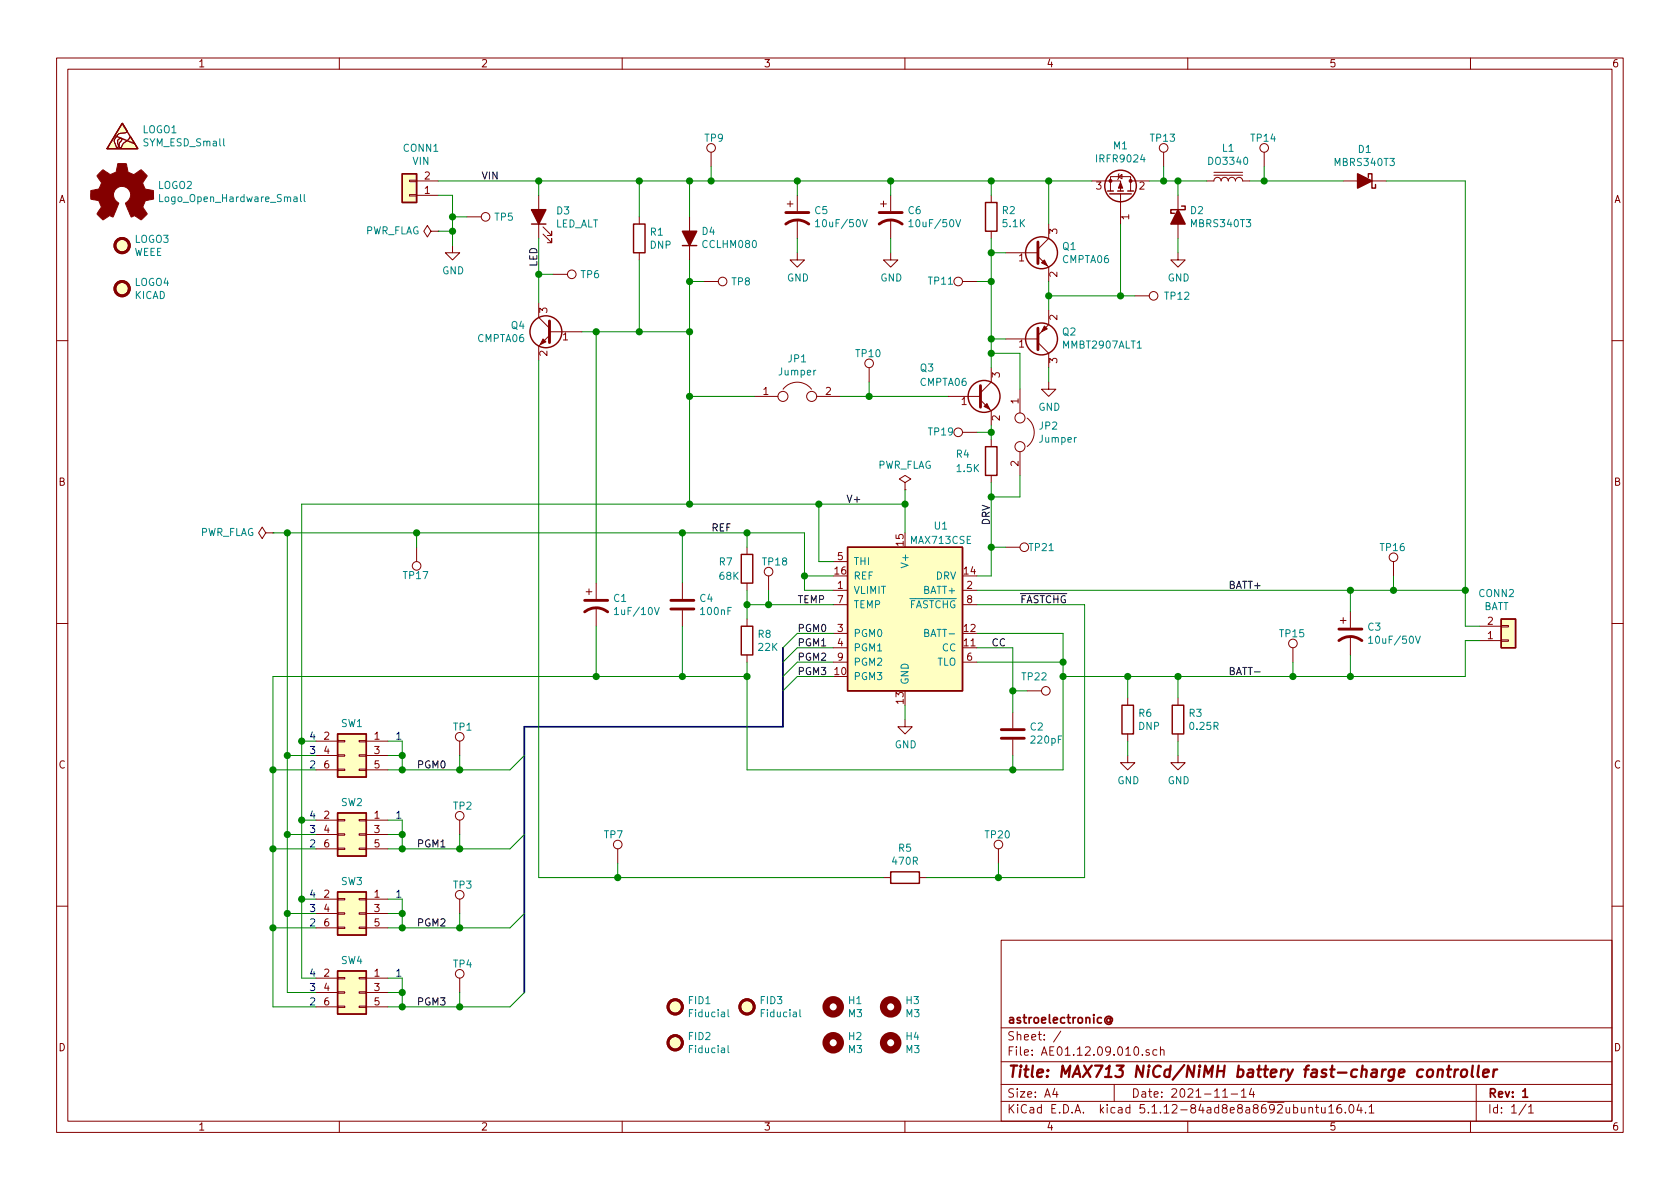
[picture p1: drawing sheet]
<svg xmlns="http://www.w3.org/2000/svg" width="297mm" height="210mm" viewBox="0 0 297 210" stroke-linecap="round" stroke-linejoin="round" font-family="sans-serif">
<g fill="none" stroke="#840000" stroke-width=".18">
<path d="M10 10.3h277v189.9h-277zM12 12.2h273v186.1h-273zM60 10.3v1.9M110 10.3v1.9M160 10.3v1.9M210 10.3v1.9M260 10.3v1.9M21.6 21.8l.9 1.4-.3 .3h-.6a1.49 1.49 0 0 0-1.3 1.1l-.1 .5 .5 1 .2-.1-.1-1.1 .2-.3a.31 .31 0 0 1 .5-.1 .31 .31 0 0 1-.2 .5 .92 .92 0 0 0-.2 1.1 .44 .44 0 0 0 .6-.5l1-.9 .4-.6 1.2 2.2h-5.4zM72.4 31.9h1.3v.2h-1.3zM72.4 34.4h1.3v.3h-1.3zM73.7 32h3.8M73.7 34.5h3.8"/>
<path d="M82.5 38.3h2.6M95.2 34.5v7.7M113 38.3v1.3M121.9 38.3v7.7M125.7 26.9v2.6M139.2 36.1h1M139.7 35.6v1M141 34.5v2.8M141 38.9v3.3M155.7 36.1h1M156.2 35.6v1M157.5 34.5v2.8"/>
<path d="M157.5 38.9v3.3M175.3 34.5v1.3M185.4 39.6v2.6l-1.9 1.9M193 32h5.1v1.8M196.3 33.8v-2.6h3.6v2.6M197.7 31.2l.7-.3v.7zM197.9 30.7l-.2 .2v.7l-.1 .1M198.1 34.3v5.3M199.9 32h3.3M205.7 26.9v2.6M208.3 34.5v7.7M213.4 32h1.2a.63 .63 0 0 1 .7-.6 .63 .63 0 0 1 .6 .6 .63 .63 0 0 1 .6-.6 .63 .63 0 0 1 .7 .6 .63 .63 0 0 1 .6-.6 .63 .63 0 0 1 .6 .6 .63 .63 0 0 1 .7-.6 .63 .63 0 0 1 .6 .6h1.3"/>
<path d="M214.6 31h5.1M214.6 30.5h5.1M223.5 26.9v2.6M237.5 32h7.6M76.2 40.9l-.6-1-.7 1 .7 1 .6-1h1.3M77.5 40.9h.1M80 43.4v1.3h1.3l-1.3 1.3-1.3-1.3h1.3M95.2 53.6v2.5l2 1.9M96 41.4l1.5 1.5v-.7v.7h-.7M96 40.1l1.5 1.6v-.8v.8h-.7M97.2 59.3l-2 1.9v2.5M97.2 58.7h5.7"/>
<path d="M97.8 48.5h2.5M113 44.7v1.3M124.5 49.8h2.5M141 44.7v1.3h1.2l-1.2 1.2-1.3-1.2h1.3M157.5 44.7v1.3h1.2l-1.2 1.2-1.3-1.2h1.3M170.2 49.8h2.5M175.3 40.9v1.3M177.8 59.9h5.7M177.8 44.7h5.7M183.5 45.3l1.9 1.9v2.6M185.4 54.9v2.5l-1.9 1.9M200.7 52.3h2.5"/>
<path d="M208.3 44.7v1.3h1.2l-1.2 1.2-1.3-1.2h1.3M10 60.2h2M133.3 70.1h4.2M138.5 68.8a3.2 3.2 0 0 1 5 0M144.4 70.1h4.2M153.7 65v2.6M167.6 70.1h5.8M170.2 76.4h2.5M173.4 70.7l1.9 1.9v2.6M175.3 65v2.6l-1.9 1.9M175.3 77.7v1.3M180.3 68.8v4.2"/>
<path d="M180.3 79.9v4.2M181.6 73.9a3.2 3.2 0 0 1 0 5.1M183.5 60.6l1.9 1.9v2.5M185.4 67.6v1.2h1.3l-1.3 1.3-1.3-1.3h1.3M285 60.2h2M47 94.2l-.6-1-.7 1 .7 1 .6-1h1.3M48.3 94.2h.1M73.7 96.8v2.5M132.1 96.8v1.2M147.3 99.3h2.6M160 85.3l1-.6-1-.6-1 .6 1 .6v1.3M160 86.6h.1"/>
<path d="M175.3 84.1v1.2M177.8 96.8h2.5M246.4 99.3v2.5M10 110.3h2M103.6 104.6h1M104.1 104.1v1.1M105.4 103.1v2.8M105.4 107.4v3.3M120.6 103.1v2.8M120.6 107.9v2.8M132.1 103.1v1.3M132.1 109.5v1.2"/>
<path d="M132.1 115.8v1.3M135.9 101.8v2.6M147.3 104.4h2.6M147.3 112h2.6M147.3 114.5h2.6M147.3 117.1h2.6M147.3 106.9h2.6M170.2 104.4h2.5M170.2 117.1h2.5M170.2 106.9h2.5M228.6 114.5v2.6M237 109.7h1"/>
<path d="M237.5 109.2v1M238.8 108.2v2.8M238.8 112.5v3.3M261.6 113.3h3.8M261.6 110.7h3.8M265.4 110.6h1.3v.3h-1.3zM265.4 113.2h1.3v.2h-1.3zM285 110.3h2M55.9 131.1h3.8M55.9 133.6h3.8M55.9 136.1h3.8M59.7 136h1.3v.3h-1.3z"/>
<path d="M59.7 130.9h1.3v.3h-1.3zM59.7 133.5h1.3v.2h-1.3zM63.5 136h1.3v.3h-1.3zM63.5 130.9h1.3v.3h-1.3zM63.5 133.5h1.3v.2h-1.3zM64.8 131.1h3.8M64.8 133.6h3.8M64.8 136.1h3.8M81.3 131.1v2.5M160 127.2v1.3h1.3l-1.3 1.3-1.3-1.3h1.3M179.1 126v2.8M179.1 130.8v2.8"/>
<path d="M181.6 122.2h2.5M199.4 133.6v1.3h1.3l-1.3 1.2-1.3-1.2h1.3M199.4 123.4v1.3M199.4 129.8v1.3M208.3 133.6v1.3h1.2l-1.2 1.2-1.3-1.2h1.3M208.3 123.4v1.3M208.3 129.8v1.3M55.9 145h3.8M55.9 147.6h3.8M55.9 150.1h3.8M55.9 159h3.8M59.7 150h1.3v.2h-1.3z"/>
<path d="M59.7 144.9h1.3v.3h-1.3zM59.7 147.4h1.3v.3h-1.3zM59.7 158.9h1.3v.2h-1.3zM63.5 150h1.3v.2h-1.3zM63.5 144.9h1.3v.3h-1.3zM63.5 147.4h1.3v.3h-1.3zM63.5 158.9h1.3v.2h-1.3zM64.8 145h3.8M64.8 147.6h3.8M64.8 150.1h3.8M64.8 159h3.8M81.3 145v2.6"/>
<path d="M81.3 159v2.5M109.2 150.1v2.5M156.2 155.2h1.3M162.6 155.2h1.2M176.5 150.1v2.5M10 160.2h2M55.9 161.5h3.8M55.9 164.1h3.8M55.9 173h3.8M55.9 175.5h3.8M55.9 178h3.8M59.7 164h1.3v.2h-1.3z"/>
<path d="M59.7 161.4h1.3v.3h-1.3zM59.7 177.9h1.3v.3h-1.3zM59.7 172.8h1.3v.3h-1.3zM59.7 175.4h1.3v.2h-1.3zM63.5 164h1.3v.2h-1.3zM63.5 161.4h1.3v.3h-1.3zM63.5 177.9h1.3v.3h-1.3zM63.5 172.8h1.3v.3h-1.3zM63.5 175.4h1.3v.2h-1.3zM64.8 161.5h3.8M64.8 164.1h3.8M64.8 173h3.8"/>
<path d="M64.8 175.5h3.8M64.8 178h3.8M81.3 173v2.5M177 166.3h108v32h-108zM285 160.2h2M60 198.3v1.9M110 198.3v1.9M160 198.3v1.9M177 194.8h108M177 191.8h108M177 187.8h108M177 181.8h108"/>
<path d="M186.5 192.5l-.4 1h1M186.8 193v1M187.6 182.3l-1.3 2M197 191.8v3M202 186.5v.1M203.2 185.7l-.4-.1-.2 .2 .1 .2 .5 .2v.3h-.6M204.5 185.7l-.4-.1-.3 .3 .2 .6h.5M205.2 185.7l.2-.1 .4 .1v.9M205.2 185.1v1.5M210 198.3v1.9M216.2 194h.8M217.7 193.5h1.1"/>
<path d="M219.5 193l.4-.5v1.5M219.5 194h.8M221.3 192.5l-.4 1h.9M221.6 193v1M231.4 196l.2-.2 .4 .1 .1 .9M231.4 195.8v1M232.6 195.8h.5M232.8 195.3v1.3l.3 .2M233.7 195.8v.8a.37 .37 0 0 0 .6 .1M234.3 195.8v1M234.9 195.8l.5-.5v1.5M234.9 196.8h.9"/>
<path d="M237.1 195.3a.59 .59 0 0 0-.7 .7v.5l.1 .2 .4 .1 .3-.1v-.5l-.1-.2-.4-.1-.3 .3M237.9 196.7v.1M238.7 195.5l.2-.2a.8 .8 0 0 1 .5 .8 .8 .8 0 0 1-.5 .7l-.2-.1-.2-.4zM240.3 195.2l-.4 1.1h1M240.6 195.8v1M241.4 196.7v.1M242.1 195.8l.4-.5v1.5M242.1 196.8h.8M260 198.3v1.9M261 191.8v6.5M269.8 195.2l-1.2 2M270.3 195.8l.4-.5v1.5"/>
<path d="M270.3 196.8h.8"/>
<circle cx="85.9" cy="38.3" r=".76"/>
<circle cx="125.7" cy="26.2" r=".76"/>
<circle cx="205.7" cy="26.2" r=".76"/>
<circle cx="223.5" cy="26.2" r=".76"/>
<circle cx="101.1" cy="48.5" r=".76"/>
<circle cx="127.8" cy="49.8" r=".76"/>
<circle cx="169.4" cy="49.8" r=".76"/>
<circle cx="204" cy="52.3" r=".76"/>
<circle cx="138.4" cy="70.1" r=".89"/>
<circle cx="143.5" cy="70.1" r=".89"/>
<circle cx="153.7" cy="64.3" r=".76"/>
<circle cx="169.4" cy="76.4" r=".76"/>
<circle cx="180.3" cy="79" r=".89"/>
<circle cx="180.3" cy="73.9" r=".89"/>
<circle cx="181.1" cy="96.8" r=".76"/>
<circle cx="246.4" cy="98.5" r=".76"/>
<circle cx="73.7" cy="100.1" r=".76"/>
<circle cx="135.9" cy="101.1" r=".76"/>
<circle cx="228.6" cy="113.8" r=".76"/>
<circle cx="81.3" cy="130.3" r=".76"/>
<circle cx="184.9" cy="122.2" r=".76"/>
<circle cx="81.3" cy="158.2" r=".76"/>
<circle cx="81.3" cy="144.3" r=".76"/>
<circle cx="109.2" cy="149.3" r=".76"/>
<circle cx="176.5" cy="149.3" r=".76"/>
<circle cx="81.3" cy="172.2" r=".76"/>
</g>
<path d="M196.3 180.2a.36 .36 0 0 0-.5 0 .36 .36 0 0 0 0 .5 .36 .36 0 0 0 .5-.1M196.3 180.1l.1 .6a.58 .58 0 0 0 .2-.8 .58 .58 0 0 0-.9-.1 .71 .71 0 0 0-.3 1 .71 .71 0 0 0 1.1 .1M269.2 193l.5-.5v1.5M269.2 194h.9" fill="none" stroke="#840000" stroke-width=".3"/>
<g fill="none" stroke="#840000" stroke-width=".41">
<path d="M252.5 189.3a.53 .53 0 0 1 .5-.2 .53 .53 0 0 1 .4 .4l-.1 .6a.54 .54 0 0 1-.5 .4 .54 .54 0 0 1-.5-.4zM254.3 189.3a.5 .5 0 0 1 .8 .1l-.1 1M254.3 189.1l-.2 1.3M255.8 189.1h.8M256.2 188.4l-.2 1.8 .1 .1 .3 .1M257.3 189.1l-.2 1.3M257.8 189.1a.54 .54 0 0 0-.6 .4M258.5 189.3a.53 .53 0 0 1 .5-.2 .53 .53 0 0 1 .4 .4l-.1 .6a.54 .54 0 0 1-.5 .4 .54 .54 0 0 1-.5-.4zM260.4 188.4l-.2 1.8 .3 .2M261.5 188.4l-.3 1.8 .3 .2M262.3 189.8l.9-.2v-.4l-.6-.1-.3 .3v.9l.2 .1 .5-.1M264.1 189.1l-.1 1.3"/>
<path d="M264.7 189.1a.5 .5 0 0 0-.6 .4"/>
</g>
<g fill="#ffffc2" stroke="#ffffc2" stroke-width=".18">
<path d="M265.4 109.5h2.6v5h-2.6z"/>
<path d="M59.7 129.8h5.1v7.6h-5.1z"/>
<path d="M59.7 143.8h5.1v7.6h-5.1z"/>
<path d="M59.7 157.7h5.1v7.6h-5.1z"/>
<path d="M59.7 171.7h5.1v7.6h-5.1z"/>
<path d="M71.1 30.7h2.6v5.1h-2.6z"/>
<path d="M149.9 96.8h20.3v25.4h-20.3z"/>
<path d="M21.6 21.8l.9 1.4-.3 .3h-.6a1.49 1.49 0 0 0-1.3 1.1l-.1 .5 .5 1 .2-.1-.1-1.1 .2-.3a.31 .31 0 0 1 .5-.1 .31 .31 0 0 1-.2 .5 .92 .92 0 0 0-.2 1.1 .44 .44 0 0 0 .6-.5l1-.9 .4-.6 1.2 2.2h-5.4z"/>
<circle cx="119.4" cy="178" r="1.27"/>
<circle cx="132.1" cy="178" r="1.27"/>
<circle cx="119.4" cy="184.4" r="1.27"/>
<circle cx="21.6" cy="43.4" r="1.27"/>
<circle cx="21.6" cy="51" r="1.27"/>
</g>
<g fill="none" stroke="#840000" stroke-width=".25">
<path d="M20.3 24l3.4 1.4M21.6 21.8l2.8 4.5h-5.5zM71.1 30.7h2.6v5.1h-2.6zM94 39.6h2.5M112 39.6h2v5.1h-2zM174.2 35.8h2.1v5.1h-2.1zM195.8 33.8h1M196.2 34.3h3.8M197.6 33.8h1M199.4 33.8h1M208.9 36.4h.6v.7h-2.5v.6h.6M241.9 31.4v-.7h.7v2.6h.6v-.7"/>
<path d="M120.6 43.4h2.6M174.2 79h2.1v5.1h-2.1zM131.1 98h2v5.1h-2zM149.9 96.8h20.3v25.4h-20.3zM131.1 110.7h2v5.1h-2zM265.4 109.5h2.6v5h-2.6zM59.7 129.8h5.1v7.6h-5.1zM198.4 124.7h2v5.1h-2zM207.3 124.7h2v5.1h-2zM59.7 143.8h5.1v7.6h-5.1zM59.7 157.7h5.1v7.6h-5.1zM157.5 154.2h5.1v2h-5.1z"/>
<path d="M59.7 171.7h5.1v7.6h-5.1z"/>
<circle cx="198.1" cy="32.9" r="2.79"/>
<circle cx="96.5" cy="58.7" r="2.82"/>
<circle cx="184.1" cy="44.7" r="2.82"/>
<circle cx="184.1" cy="59.9" r="2.82"/>
<circle cx="174" cy="70.1" r="2.82"/>
</g>
<g fill="none" stroke="#840000" stroke-width=".51">
<path d="M138.9 39.6a3.3 3.3 0 0 1 4.1 0M138.9 37.6h4.1M155.4 39.6a3.3 3.3 0 0 1 4.1 0M155.4 37.6h4.1M97.2 56.8v3.8M183.5 58v3.8M183.5 42.8v3.8M173.4 68.2v3.8M103.4 108.2a3.3 3.3 0 0 1 4 0M103.4 106.2h4M118.6 107.7h4.1M118.6 106.2h4.1"/>
<path d="M236.7 113.3a3.3 3.3 0 0 1 4.1 0M236.7 111.2h4.1M177 129h4.1M177 130.6h4.1"/>
<circle cx="21.6" cy="51" r="1.27"/>
<circle cx="21.6" cy="43.4" r="1.27"/>
<circle cx="119.4" cy="178" r="1.27"/>
<circle cx="132.1" cy="178" r="1.27"/>
<circle cx="119.4" cy="184.4" r="1.27"/>
</g>
<g fill="#840000" stroke="#840000" stroke-width=".18">
<path d="M174 71.9l.5-.5 .5 1z"/>
<path d="M198.1 32.3l.4 1h-.8z"/>
<path d="M184.7 57.7l.5 .5-1.1 .5z"/>
<path d="M17.9 30.2l.3-.2 .9 .6a.62 .62 0 0 0 1 0l.2-.1a1.62 1.62 0 0 0 .5-1.3l.1-.3 1.4 .1 .2 .7a.74 .74 0 0 0 .7 1l.5 .2 1.3-.9 1 1.1-.4 .6a.75 .75 0 0 0-.1 1.2l.2 .5 1.4 .3 .1 1.5-1.5 .3v.1a1.23 1.23 0 0 0-.3 1.2l.6 1-.1 .2-1 .9-.8-.6a.54 .54 0 0 0-.8 .1l-1.1-2.4a2.33 2.33 0 0 0 .9-1.9 1.54 1.54 0 0 0-2.5-.7 1.54 1.54 0 0 0 .4 2.5l-1.1 2.5a.69 .69 0 0 0-1.1 .1l-.6 .4-1.1-1.1 .8-1.2-.2-.5a.71 .71 0 0 0-.9-.7l-.7-.2v-1.5l.4-.1a1.11 1.11 0 0 0 1.2-.7 .72 .72 0 0 0-.2-1.2l-.4-.6z"/>
<path d="M96 59.9l.5 .5-1 .6z"/>
<path d="M184.7 46l.5 1-1.1-.5z"/>
<circle cx="196.3" cy="32" r=".25"/>
<circle cx="199.9" cy="32" r=".25"/>
</g>
<g fill="#840000" stroke="#840000" stroke-width=".25">
<path d="M208.3 37.1l1.2 2.5h-2.5z"/>
<path d="M240 30.7l2.6 1.3-2.6 1.3z"/>
<path d="M120.6 40.9h2.6l-1.3 2.5z"/>
<path d="M94 37.1h2.5l-1.3 2.5z"/>
</g>
<g fill="none" stroke="#008484" stroke-width=".18">
<path d="M28.2 34.4v1.3h.6M53.1 34.4v1.1l.2 .2M53.8 34.4v1.1l.2 .2M144.2 39.2l.4-.4v1.3M152.5 38.8l.4 1.3 .4-1.3M160.7 39.2l.4-.4v1.3M169 38.8l.4 1.3 .4-1.3M144.2 40.1h.7M160.7 40.1h.7M201.1 61.6h.7M108.6 107.8l.4-.4v1.3M108.6 108.7h.8"/>
<path d="M115.7 107.4l.4 1.3 .5-1.3M242 112.8l.3-.3v1.3M242 113.8h.7M250.3 112.5l.4 1.3 .4-1.3M128.7 178.5v1.1l.2 .2M141.4 178.5v1.1l.2 .2M128.7 184.9v1.1l.2 .2"/>
</g>
<g fill="none" stroke="#840000" stroke-width="1.3">
<circle cx="147.3" cy="178" r="1.27"/>
<circle cx="157.5" cy="178" r="1.27"/>
<circle cx="147.3" cy="184.4" r="1.27"/>
<circle cx="157.5" cy="184.4" r="1.27"/>
</g>
<path d="M138.4 114.5v14h-45.7v47" fill="none" stroke="#000084" stroke-width=".3"/>
<g fill="none" stroke="#008400" stroke-width=".18">
<path d="M77.5 34.5h2.5v8.9M77.5 32h115.5M80 38.3h2.5M95.2 32v2.5M113 32v6.3M121.9 32v6.3M125.7 29.5v2.5M141 32v2.5M157.5 32v2.5M175.3 32v2.5M185.4 32v7.6M198.1 39.6v12.7"/>
<path d="M203.2 32h10.2M205.7 29.5v2.5M208.3 32v2.5M221 32h16.5M223.5 29.5v2.5M245.1 32h14v78.7h2.5M77.5 40.9h2.5M95.2 42.2v11.4M95.2 48.5h2.6M102.9 58.7h19M105.4 58.7v44.4M113 46v12.7"/>
<path d="M121.9 49.8h2.6M121.9 46v43.1M141 42.2v2.5M157.5 42.2v2.5M172.7 49.8h2.6M175.3 42.2v22.8M175.3 59.9h2.5M175.3 44.7h2.5M185.4 49.8v5.1M185.4 52.3h15.3M208.3 42.2v2.5M95.2 63.7v91.5h61"/>
<path d="M121.9 70.1h11.4M148.6 70.1h19M153.7 67.6v2.5M172.7 76.4h2.6M175.3 75.2v2.5M175.3 62.5h5v6.3M185.4 65v2.6M48.3 94.2h93.9v10.2h5.1M50.8 94.2v81.3h5.1M73.7 94.2v2.6M120.6 94.2v8.9M132.1 94.2v2.6"/>
<path d="M144.8 89.1v10.2h2.5M160 86.6v7.6M160 89.1h-106.7v83.9h2.6M175.3 85.3v16.5h-2.6M175.3 96.8h2.5M180.3 84.1v3.8h-5M105.4 110.7v8.9M120.6 110.7v8.9M132.1 119.6h-83.8v58.4h7.6M132.1 106.9h15.2M132.1 104.4v5.1M135.9 104.4v2.5"/>
<path d="M142.2 101.8h5.1M147.3 119.6h-6.3l-2.6 2.6M147.3 112h-6.3l-2.6 2.5M147.3 114.5h-6.3l-2.6 2.6M147.3 117.1h-6.3l-2.6 2.5M172.7 104.4h86.4M172.7 112h15.3v24.1h-55.9v-19M172.7 114.5h6.4v11.5M172.7 117.1h15.3M172.7 106.9h19.1v48.3h-28M199.4 119.6v3.8M208.3 119.6v3.8"/>
<path d="M228.6 117.1v2.5M238.8 104.4v3.8M238.8 115.8v3.8M246.4 101.8v2.6M261.6 113.3h-2.5v6.3h-71.1M48.3 136.1h7.6M50.8 133.6h5.1M53.3 131.1h2.6M68.6 131.1h2.5v5M68.6 133.6h2.5M81.3 133.6v2.5M92.7 133.6l-2.5 2.5h-21.6"/>
<path d="M160 124.7v2.5M179.1 133.6v2.5M179.1 122.2h2.5M199.4 131.1v2.5M208.3 131.1v2.5M48.3 150.1h7.6M50.8 147.6h5.1M53.3 145h2.6M53.3 159h2.6M68.6 145h2.5v5.1M68.6 159h2.5v5.1M68.6 147.6h2.5"/>
<path d="M81.3 147.6v2.5M92.7 147.6l-2.5 2.5h-21.6M109.2 152.6v2.6M176.5 152.6v2.6M48.3 164.1h7.6M50.8 161.5h5.1M68.6 173h2.5v5M68.6 175.5h2.5M68.6 161.5h2.5M81.3 161.5v2.6M81.3 175.5v2.5M92.7 175.5l-2.5 2.5h-21.6"/>
<path d="M92.7 161.5l-2.5 2.6h-21.6"/>
</g>
<g fill="#008400" stroke="#008400" stroke-width=".25">
<circle cx="109.2" cy="155.2" r=".51"/>
<circle cx="73.7" cy="94.2" r=".51"/>
<circle cx="176.5" cy="155.2" r=".51"/>
<circle cx="135.9" cy="106.9" r=".51"/>
<circle cx="113" cy="32" r=".51"/>
<circle cx="141" cy="32" r=".51"/>
<circle cx="113" cy="58.7" r=".51"/>
<circle cx="208.3" cy="32" r=".51"/>
<circle cx="121.9" cy="70.1" r=".51"/>
<circle cx="179.1" cy="136.1" r=".51"/>
<circle cx="71.1" cy="178" r=".51"/>
<circle cx="144.8" cy="89.1" r=".51"/>
<circle cx="132.1" cy="94.2" r=".51"/>
<circle cx="179.1" cy="122.2" r=".51"/>
<circle cx="121.9" cy="58.7" r=".51"/>
<circle cx="132.1" cy="106.9" r=".51"/>
<circle cx="142.2" cy="101.8" r=".51"/>
<circle cx="95.3" cy="32" r=".51"/>
<circle cx="121.9" cy="32" r=".51"/>
<circle cx="175.3" cy="76.4" r=".51"/>
<circle cx="175.3" cy="96.8" r=".51"/>
<circle cx="121.9" cy="89.1" r=".51"/>
<circle cx="185.4" cy="32" r=".51"/>
<circle cx="50.8" cy="94.2" r=".51"/>
<circle cx="160" cy="89.1" r=".51"/>
<circle cx="238.8" cy="119.6" r=".51"/>
<circle cx="80" cy="40.9" r=".51"/>
<circle cx="185.4" cy="52.3" r=".51"/>
<circle cx="259.1" cy="104.4" r=".51"/>
<circle cx="48.3" cy="136.1" r=".51"/>
<circle cx="105.4" cy="119.6" r=".51"/>
<circle cx="50.8" cy="133.6" r=".51"/>
<circle cx="120.7" cy="94.2" r=".51"/>
<circle cx="175.3" cy="59.9" r=".51"/>
<circle cx="53.3" cy="131.1" r=".51"/>
<circle cx="175.3" cy="62.5" r=".51"/>
<circle cx="48.3" cy="150.1" r=".51"/>
<circle cx="48.3" cy="164.1" r=".51"/>
<circle cx="71.1" cy="133.6" r=".51"/>
<circle cx="71.1" cy="136.1" r=".51"/>
<circle cx="50.8" cy="147.6" r=".51"/>
<circle cx="50.8" cy="161.5" r=".51"/>
<circle cx="71.1" cy="147.6" r=".51"/>
<circle cx="71.1" cy="150.1" r=".51"/>
<circle cx="53.3" cy="159" r=".51"/>
<circle cx="53.3" cy="145" r=".51"/>
<circle cx="71.1" cy="161.5" r=".51"/>
<circle cx="71.1" cy="164.1" r=".51"/>
<circle cx="71.1" cy="175.5" r=".51"/>
<circle cx="238.8" cy="104.4" r=".51"/>
<circle cx="81.3" cy="164.1" r=".51"/>
<circle cx="81.3" cy="150.1" r=".51"/>
<circle cx="81.3" cy="136.1" r=".51"/>
<circle cx="132.1" cy="119.6" r=".51"/>
<circle cx="105.4" cy="58.7" r=".51"/>
<circle cx="157.5" cy="32" r=".51"/>
<circle cx="80" cy="38.3" r=".51"/>
<circle cx="120.7" cy="119.6" r=".51"/>
<circle cx="95.3" cy="48.5" r=".51"/>
<circle cx="188" cy="117.1" r=".51"/>
<circle cx="175.3" cy="87.9" r=".51"/>
<circle cx="153.7" cy="70.1" r=".51"/>
<circle cx="228.6" cy="119.6" r=".51"/>
<circle cx="81.3" cy="178" r=".51"/>
<circle cx="246.4" cy="104.4" r=".51"/>
<circle cx="188" cy="119.6" r=".51"/>
<circle cx="175.3" cy="32" r=".51"/>
<circle cx="223.5" cy="32" r=".51"/>
<circle cx="205.7" cy="32" r=".51"/>
<circle cx="199.4" cy="119.6" r=".51"/>
<circle cx="198.1" cy="52.3" r=".51"/>
<circle cx="208.3" cy="119.6" r=".51"/>
<circle cx="175.3" cy="49.8" r=".51"/>
<circle cx="175.3" cy="44.7" r=".51"/>
<circle cx="121.9" cy="49.8" r=".51"/>
<circle cx="125.7" cy="32" r=".51"/>
</g>
<text font-size="2.8" fill="#840000" x="178" y="190.5">Title: MAX713 NiCd/NiMH battery fast-charge controller</text>
<g font-size="2.1" fill="#840000">
<text x="178" y="184">Sheet: /</text>
<text x="178" y="181">astroelectronic@</text>
<text x="178" y="186.7">File: AE01.12.09.010.sch</text>
<text x="178" y="196.9">KiCad E.D.A. kicad 5.1.12-84ad8e8a8692ubuntu16.04.1</text>
<text x="178" y="194.1">Size: A4</text>
<text x="200" y="194.1">Date: 2021-11-14</text>
<text x="263" y="194.1">Rev: 1</text>
<text x="263" y="196.9">Id: 1/1</text>
</g>
<g font-size="1.8" fill="#840000">
<text x="35" y="11.9">1</text>
<text x="85" y="11.9">2</text>
<text x="135" y="11.9">3</text>
<text x="185" y="11.9">4</text>
<text x="235" y="11.9">5</text>
<text x="285" y="11.9">6</text>
<text x="10.4" y="35.9">A</text>
<text x="75.1" y="34.3">1</text>
<text x="75.1" y="31.7">2</text>
<text x="193.8" y="33.5">3</text>
<text x="201.4" y="33.5">2</text>
<text x="285.4" y="35.9">A</text>
<text x="186.9" y="41.4" transform="rotate(-90 186.9 41.4)">3</text>
<text x="199.6" y="38.8" transform="rotate(-90 199.6 38.8)">1</text>
<text x="180.2" y="46.2">1</text>
<text x="186.9" y="49" transform="rotate(-90 186.9 49)">2</text>
<text x="96.8" y="55.3" transform="rotate(-90 96.8 55.3)">3</text>
<text x="186.9" y="56.6" transform="rotate(-90 186.9 56.6)">2</text>
<text x="96.8" y="63" transform="rotate(-90 96.8 63)">2</text>
<text x="99.5" y="60.2">1</text>
<text x="180.2" y="61.5">1</text>
<text x="186.9" y="64.2" transform="rotate(-90 186.9 64.2)">3</text>
<text x="135" y="69.8">1</text>
<text x="146" y="69.8">2</text>
<text x="170" y="71.6">1</text>
<text x="176.8" y="66.8" transform="rotate(-90 176.8 66.8)">3</text>
<text x="180.1" y="71.4" transform="rotate(-90 180.1 71.4)">1</text>
<text x="176.8" y="74.4" transform="rotate(-90 176.8 74.4)">2</text>
<text x="180.1" y="82.4" transform="rotate(-90 180.1 82.4)">2</text>
<text x="10.4" y="85.9">B</text>
<text x="285.4" y="85.9">B</text>
<text x="147.6" y="101.6">16</text>
<text x="148.1" y="99.1">5</text>
<text x="159.8" y="96.5" transform="rotate(-90 159.8 96.5)">15</text>
<text x="170.5" y="101.6">14</text>
<text x="148.1" y="104.1">1</text>
<text x="148.1" y="106.7">7</text>
<text x="171" y="104.1">2</text>
<text x="171" y="106.7">8</text>
<text x="148.1" y="111.8">3</text>
<text x="170.5" y="111.8">12</text>
<text x="263" y="113">1</text>
<text x="263" y="110.5">2</text>
<text x="147.6" y="119.4">10</text>
<text x="148.1" y="114.3">4</text>
<text x="148.1" y="116.8">9</text>
<text x="170.5" y="114.3">11</text>
<text x="171" y="116.8">6</text>
<text x="159.8" y="124.4" transform="rotate(-90 159.8 124.4)">13</text>
<text x="57.3" y="130.8">2</text>
<text x="66.2" y="130.8">1</text>
<text x="10.4" y="135.9">C</text>
<text x="57.3" y="133.3">4</text>
<text x="57.3" y="135.9">6</text>
<text x="66.2" y="133.3">3</text>
<text x="66.2" y="135.9">5</text>
<text x="285.4" y="135.9">C</text>
<text x="57.3" y="144.8">2</text>
<text x="57.3" y="147.3">4</text>
<text x="57.3" y="149.9">6</text>
<text x="66.2" y="144.8">1</text>
<text x="66.2" y="147.3">3</text>
<text x="66.2" y="149.9">5</text>
<text x="57.3" y="158.7">2</text>
<text x="57.3" y="161.3">4</text>
<text x="66.2" y="158.7">1</text>
<text x="66.2" y="161.3">3</text>
<text x="57.3" y="163.8">6</text>
<text x="66.2" y="163.8">5</text>
<text x="57.3" y="172.7">2</text>
<text x="66.2" y="172.7">1</text>
<text x="57.3" y="175.3">4</text>
<text x="57.3" y="177.8">6</text>
<text x="66.2" y="175.3">3</text>
<text x="66.2" y="177.8">5</text>
<text x="10.4" y="185.9">D</text>
<text x="285.4" y="185.9">D</text>
<text x="35" y="199.9">1</text>
<text x="85" y="199.9">2</text>
<text x="135" y="199.9">3</text>
<text x="185" y="199.9">4</text>
<text x="235" y="199.9">5</text>
<text x="285" y="199.9">6</text>
</g>
<g font-size="1.8" fill="#008484">
<text x="25.2" y="23.6">LOGO1</text>
<text x="25.5" y="25.9">SYM_ESD_Small</text>
<text x="71.3" y="26.8">CONN1</text>
<text x="73" y="29.2">VIN</text>
<text x="124.6" y="25.1">TP9</text>
<text x="194.1" y="28.7">IRFR9024</text>
<text x="196.9" y="26.4">M1</text>
<text x="203.5" y="25.1">TP13</text>
<text x="213.9" y="29.2">DO3340</text>
<text x="216.2" y="26.8">L1</text>
<text x="221.3" y="25.1">TP14</text>
<text x="236.2" y="29.4">MBRS340T3</text>
<text x="240.2" y="27">D1</text>
<text x="27.9" y="33.4">LOGO2</text>
<text x="28.8" y="35.7">Logo_Open_Hardware_Small</text>
<text x="64.5" y="41.4">PWR_FLAG</text>
<text x="87.5" y="39">TP5</text>
<text x="98.1" y="40.2">LED_ALT</text>
<text x="98.5" y="37.9">D3</text>
<text x="115" y="41.7">R1</text>
<text x="124.2" y="41.5">D4</text>
<text x="144.1" y="37.9">C5</text>
<text x="144.8" y="40.2">10uF/50V</text>
<text x="160.6" y="37.9">C6</text>
<text x="161.3" y="40.2">10uF/50V</text>
<text x="177.2" y="37.9">R2</text>
<text x="177.4" y="40.2">5.1K</text>
<text x="210.5" y="37.9">D2</text>
<text x="210.8" y="40.2">MBRS340T3</text>
<text x="23.7" y="45.3">WEEE</text>
<text x="23.8" y="42.9">LOGO3</text>
<text x="115" y="44">DNP</text>
<text x="124.3" y="43.9">CCLHM080</text>
<text x="187.9" y="44.2">Q1</text>
<text x="187.9" y="46.5">CMPTA06</text>
<text x="23.8" y="52.9">KICAD</text>
<text x="23.8" y="50.6">LOGO4</text>
<text x="78.2" y="48.5">GND</text>
<text x="102.7" y="49.2">TP6</text>
<text x="129.4" y="50.5">TP8</text>
<text x="139.1" y="49.8">GND</text>
<text x="155.7" y="49.8">GND</text>
<text x="164.2" y="50.3">TP11</text>
<text x="206" y="53">TP12</text>
<text x="206.5" y="49.8">GND</text>
<text x="90.4" y="58.2">Q4</text>
<text x="187.9" y="59.3">Q2</text>
<text x="84.5" y="60.5">CMPTA06</text>
<text x="139.4" y="64.1">JP1</text>
<text x="151.4" y="63.2">TP10</text>
<text x="162.7" y="65.7">Q3</text>
<text x="188.1" y="61.6">MMBT2907ALT1</text>
<text x="137.8" y="66.4">Jumper</text>
<text x="162.7" y="68.2">CMPTA06</text>
<text x="164.2" y="77">TP19</text>
<text x="183.6" y="72.6">GND</text>
<text x="183.8" y="76">JP2</text>
<text x="155.1" y="82.9">PWR_FLAG</text>
<text x="169.1" y="80.9">R4</text>
<text x="169.3" y="83.5">1.5K</text>
<text x="183.8" y="78.3">Jumper</text>
<text x="35.3" y="94.8">PWR_FLAG</text>
<text x="165.3" y="93.6">U1</text>
<text x="127.2" y="100">R7</text>
<text x="134.9" y="100">TP18</text>
<text x="150.9" y="99.9">THI</text>
<text x="160.7" y="100" transform="rotate(-90 160.7 100)">V+</text>
<text x="161.1" y="96.2">MAX713CSE</text>
<text x="182" y="97.5">TP21</text>
<text x="244.1" y="97.5">TP16</text>
<text x="71.4" y="102.4">TP17</text>
<text x="108.5" y="106.4">C1</text>
<text x="123.8" y="106.4">C4</text>
<text x="127.3" y="102.5">68K</text>
<text x="150.9" y="105">VLIMIT</text>
<text x="150.9" y="102.5">REF</text>
<text x="150.9" y="107.6">TEMP</text>
<text x="160.6" y="107.6">FASTCHG</text>
<text x="163.4" y="105">BATT+</text>
<text x="165.4" y="102.5">DRV</text>
<text x="261.5" y="105.6">CONN2</text>
<text x="262.3" y="107.9">BATT</text>
<text x="109.2" y="108.8">1uF/10V</text>
<text x="124" y="108.8">100nF</text>
<text x="134.1" y="112.8">R8</text>
<text x="150.9" y="112.6">PGM0</text>
<text x="163.9" y="112.6">BATT-</text>
<text x="226.3" y="112.7">TP15</text>
<text x="241.9" y="111.5">C3</text>
<text x="242.6" y="113.8">10uF/50V</text>
<text x="134.1" y="115.1">22K</text>
<text x="150.9" y="115.2">PGM1</text>
<text x="150.9" y="117.7">PGM2</text>
<text x="165.6" y="117.7">TLO</text>
<text x="166.6" y="115.2">CC</text>
<text x="150.9" y="120.3">PGM3</text>
<text x="160.7" y="121.2" transform="rotate(-90 160.7 121.2)">GND</text>
<text x="180.8" y="120.3">TP22</text>
<text x="60.3" y="128.6">SW1</text>
<text x="80.2" y="129.2">TP1</text>
<text x="182.2" y="129.2">C2</text>
<text x="182.4" y="131.5">220pF</text>
<text x="201.3" y="129.1">DNP</text>
<text x="201.4" y="126.8">R6</text>
<text x="210.3" y="126.8">R3</text>
<text x="210.5" y="129.1">0.25R</text>
<text x="158.2" y="132.3">GND</text>
<text x="60.3" y="142.5">SW2</text>
<text x="80.2" y="143.2">TP2</text>
<text x="197.6" y="138.7">GND</text>
<text x="206.5" y="138.7">GND</text>
<text x="106.9" y="148.3">TP7</text>
<text x="174.3" y="148.3">TP20</text>
<text x="157.9" y="152.9">470R</text>
<text x="158.9" y="150.6">R5</text>
<text x="60.3" y="156.5">SW3</text>
<text x="80.2" y="157.1">TP3</text>
<text x="60.3" y="170.5">SW4</text>
<text x="80.2" y="171.1">TP4</text>
<text x="121.8" y="177.6">FID1</text>
<text x="122" y="179.9">Fiducial</text>
<text x="134.5" y="177.6">FID3</text>
<text x="134.7" y="179.9">Fiducial</text>
<text x="150" y="179.9">M3</text>
<text x="150.1" y="177.6">H1</text>
<text x="160.2" y="179.9">M3</text>
<text x="160.2" y="177.6">H3</text>
<text x="121.8" y="183.9">FID2</text>
<text x="150.1" y="183.9">H2</text>
<text x="160.2" y="183.9">H4</text>
<text x="122" y="186.2">Fiducial</text>
<text x="150" y="186.2">M3</text>
<text x="160.2" y="186.2">M3</text>
</g>
<g font-size="1.8">
<text x="85.1" y="31.7">VIN</text>
<text x="95" y="47.2" transform="rotate(-90 95 47.2)">LED</text>
<text x="150.2" y="88.9">V+</text>
<text x="125.7" y="94">REF</text>
<text x="175" y="93" transform="rotate(-90 175 93)">DRV</text>
<text x="141" y="106.7">TEMP</text>
<text x="180.3" y="106.7">FASTCHG</text>
<text x="217.2" y="104.1">BATT+</text>
<text x="141" y="111.8">PGM0</text>
<text x="141" y="114.3">PGM1</text>
<text x="141" y="116.8">PGM2</text>
<text x="141" y="119.4">PGM3</text>
<text x="175.3" y="114.3">CC</text>
<text x="217.2" y="119.4">BATT-</text>
<text x="73.7" y="135.9">PGM0</text>
<text x="73.7" y="149.9">PGM1</text>
<text x="73.7" y="163.8">PGM2</text>
<text x="73.7" y="177.8">PGM3</text>
</g>
<g font-size="1.8" fill="#0000c2">
<text x="54.6" y="130.8">4</text>
<text x="69.8" y="130.8">1</text>
<text x="54.6" y="135.9">2</text>
<text x="54.6" y="133.3">3</text>
<text x="54.6" y="147.3">3</text>
<text x="54.6" y="149.9">2</text>
<text x="54.6" y="144.8">4</text>
<text x="69.8" y="144.8">1</text>
<text x="54.6" y="161.3">3</text>
<text x="54.6" y="158.7">4</text>
<text x="69.8" y="158.7">1</text>
<text x="54.6" y="163.8">2</text>
<text x="54.6" y="172.7">4</text>
<text x="69.8" y="172.7">1</text>
<text x="54.6" y="175.3">3</text>
<text x="54.6" y="177.8">2</text>
</g>
</svg>
